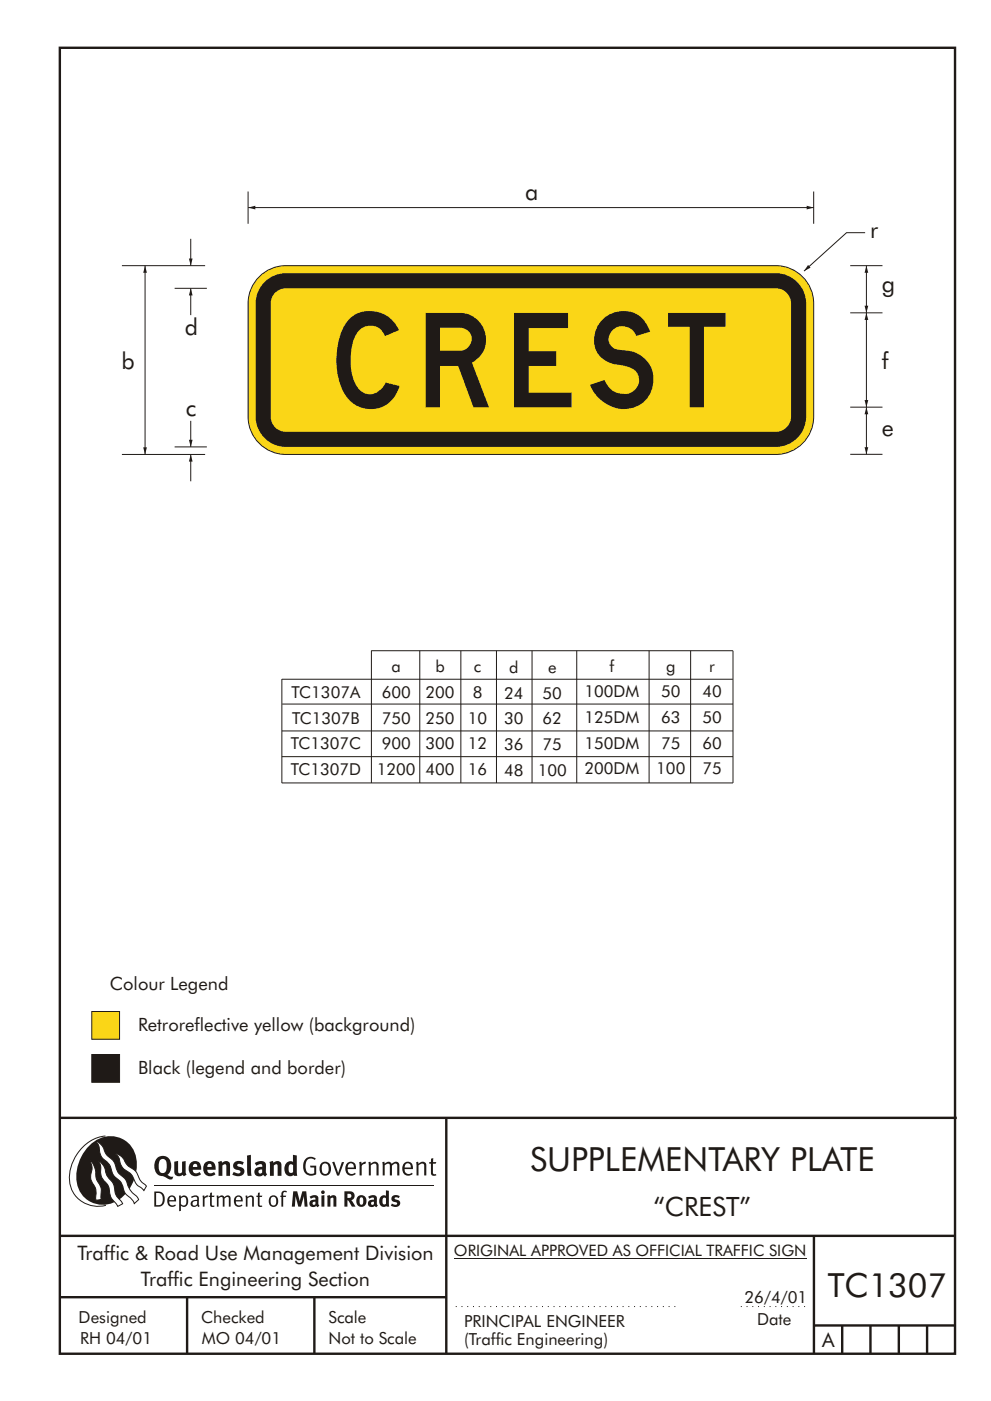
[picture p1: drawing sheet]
<svg xmlns="http://www.w3.org/2000/svg" width="210mm" height="297mm" viewBox="0 0 210 297" stroke-linecap="round" stroke-linejoin="round" font-family="sans-serif">
<g fill="none" stroke="#1f1a17" stroke-width=".51">
<path d="M12.7 10.1h189.9v276.9h-189.9zM12.7 237h190.3M94.7 236.9v50.1M12.7 262h190M12.7 275h82M39.7 275v12M66.7 275v12M172.7 262v25M172.7 281h30M178.7 281v6M184.7 281v6M190.7 281v6"/>
<path d="M196.7 281v6"/>
</g>
<path d="M96.3 266.7h74.7" fill="none" stroke="#1f1a17" stroke-width=".21"/>
<path d="M96.7 277h47.5M157.2 277h14" fill="none" stroke="#1f1a17" stroke-width=".21" stroke-dasharray=".2 1" stroke-linecap="butt"/>
<g fill="#1f1a17">
<path d="M64.9 245.6a1.61 1.61 0 0 1 2.1 .1l-.2 .2a1.17 1.17 0 0 0-1.4-.1 1.17 1.17 0 0 0-.6 1.2 1.42 1.42 0 0 0 1.2 1.9l.7-.2v-1.2h-.8l-.1-.4h1.3v1.9a1.82 1.82 0 0 1-2.2-.1 1.82 1.82 0 0 1-.6-2.1l.2-.7z" fill-rule="evenodd"/>
<path d="M68.2 246.6a1.77 1.77 0 0 0 .4 2.6 1.39 1.39 0 0 0 1.4-.5 1.39 1.39 0 0 0 .2-1.5 1.19 1.19 0 0 0-2-.6zM68.5 246.8a.83 .83 0 0 1 1 .1 .83 .83 0 0 1 .2 1 .75 .75 0 0 1-.6 1 .75 .75 0 0 1-.8-.8v-.9z" fill-rule="evenodd"/>
<path d="M70.5 246.4l.4-.1 .8 2.4 .8-2.3h.5l-1.1 2.8h-.4z" fill-rule="evenodd"/>
<path d="M73.6 246.7a1.74 1.74 0 0 0 .5 2.5h.9l.5-.3-.2-.3a.89 .89 0 0 1-1.1 .2 .89 .89 0 0 1-.4-.9h1.7a1.15 1.15 0 0 0-.4-1.4 1.15 1.15 0 0 0-1.5 .2zM74 246.9a.67 .67 0 0 1 .8-.1 .67 .67 0 0 1 .3 .7h-1.3z" fill-rule="evenodd"/>
<path d="M76.2 246.4l.4-.1 .1 .5 .5-.4 .5-.1-.2 .5a.61 .61 0 0 0-.8 .6v1.8h-.4z" fill-rule="evenodd"/>
<path d="M78.1 246.4l.5-.1 .1 .5a.89 .89 0 0 1 .9-.5 .89 .89 0 0 1 .7 .8v2.1h-.4v-2.1l-.1-.3-.3-.1-.8 .4v2.1h-.4z" fill-rule="evenodd"/>
<path d="M81.1 246.4l.4-.1 .1 .4a.83 .83 0 0 1 .8-.4 .83 .83 0 0 1 .7 .5 .86 .86 0 0 1 .9-.5 .86 .86 0 0 1 .7 .8v2.1h-.4l-.1-2.3a.5 .5 0 0 0-.8 0l-.2 .2v2.1h-.5v-2.2l-.4-.3-.7 .4v2.1h-.4z" fill-rule="evenodd"/>
<path d="M85.7 246.7a1.74 1.74 0 0 0 .5 2.5h.9l.5-.3-.2-.3a.89 .89 0 0 1-1.1 .2 .89 .89 0 0 1-.4-.9h1.7a1.15 1.15 0 0 0-.5-1.4 1.15 1.15 0 0 0-1.4 .2zM86 246.9a.67 .67 0 0 1 .9-.1 .67 .67 0 0 1 .3 .7h-1.3z" fill-rule="evenodd"/>
<path d="M88.3 246.4l.4-.1 .1 .5a.89 .89 0 0 1 .9-.5 .89 .89 0 0 1 .7 .8v2.1h-.4v-2.1l-.1-.3-.3-.1-.8 .4v2.1h-.4z" fill-rule="evenodd"/>
<path d="M91.5 245.7l.4-.2v.9h.7l-.2 .3h-.5v2.1l.1 .1h.5l.1 .3a.71 .71 0 0 1-1.2-.5v-2h-.3v-.3h.3z" fill-rule="evenodd"/>
<path d="M37 246.3l.8-.2v2a.46 .46 0 0 0 .2 .7 .46 .46 0 0 0 .6-.3v-2.2l.8-.1v2.3l.2 .6-.6 .3-.2-.3a1.03 1.03 0 0 1-1.2 .2 1.03 1.03 0 0 1-.6-1z" fill-rule="evenodd"/>
<path d="M40.4 246.6a1.64 1.64 0 0 0 0 2.3 1.64 1.64 0 0 0 2.3 .1l-.4-.5a.78 .78 0 0 1-.9 .3 .78 .78 0 0 1-.5-.8h1.8a1.37 1.37 0 0 0-.6-1.6 1.37 1.37 0 0 0-1.7 .2zM41 246.9a.48 .48 0 0 1 .7-.1 .48 .48 0 0 1 .2 .6h-1z" fill-rule="evenodd"/>
<path d="M43.5 246.6a1.65 1.65 0 0 0-.2 2 1.65 1.65 0 0 0 1.9 .7l.5-.3-.3-.5a.78 .78 0 0 1-.9 .3 .78 .78 0 0 1-.5-.8h1.8a1.37 1.37 0 0 0-.6-1.6 1.37 1.37 0 0 0-1.7 .2zM44.1 246.9a.48 .48 0 0 1 .6-.1 .48 .48 0 0 1 .2 .6h-.9z" fill-rule="evenodd"/>
<path d="M46.3 246.4l.7-.3 .1 .4a.95 .95 0 0 1 1-.3 .95 .95 0 0 1 .7 .9v2.2h-.8v-2.3l-.3-.2-.5 .3v2.2h-.8z" fill-rule="evenodd"/>
<path d="M49.7 246.5a1.73 1.73 0 0 1 2-.1l-.2 .6-.6-.2a.42 .42 0 0 0-.6 .3l.2 .2a1.23 1.23 0 0 1 1.4 1 1.47 1.47 0 0 1-2.3 .9l-.3-.1 .3-.6 .7 .3a.47 .47 0 0 0 .7-.3 .87 .87 0 0 0-1-.6l-.4-.2-.1-.4z" fill-rule="evenodd"/>
<path d="M54.1 246.6l.3 .6 .3-.2a.62 .62 0 0 1 .9 0v.4a1.21 1.21 0 0 0-1.3 .3 1.21 1.21 0 0 0-.2 1.4 1.19 1.19 0 0 0 1.7 0l.5 .3 .4-.4-.3-.4v-1.3a.96 .96 0 0 0-1.3-1.1zM55 248.1l.6-.1v.6a.43 .43 0 0 1-.6 .1 .43 .43 0 0 1 0-.6z" fill-rule="evenodd"/>
<path d="M57.2 246.4l.7-.3 .1 .4a.95 .95 0 0 1 1-.3 .95 .95 0 0 1 .7 .9v2.2h-.8v-2.3l-.3-.2-.5 .3v2.2h-.8z" fill-rule="evenodd"/>
<path d="M62.2 244.8v1.6a1.29 1.29 0 0 0-1.4 .1 1.29 1.29 0 0 0-.5 1.3 1.24 1.24 0 0 0 .5 1.4 1.24 1.24 0 0 0 1.5-.1l.1 .2h.7l-.1-4.3zM61.5 246.9h.4l.3 .1v1.5l-.3 .2a.48 .48 0 0 1-.6-.5 1.52 1.52 0 0 1 .2-1.3z" fill-rule="evenodd"/>
<path d="M52.4 245l.8-.2 .2 4.5h-.8l-.1-.2z" fill-rule="evenodd"/>
</g>
<path d="M22.4 240.9a9 9 0 0 0-7.4 10.8 6.2 6.2 0 0 0 7.5 3.9M32.7 251.4h59.4" fill="none" stroke="#1f1a17" stroke-width=".21"/>
<path d="M19.1 242.7a5.7 5.7 0 0 1 6.5-1.4 5.7 5.7 0 0 1 3.4 5.7 8.6 8.6 0 0 1-6.2 8.4 5.7 5.7 0 0 1-6.5-7.1 9.9 9.9 0 0 1 2.8-5.6z" fill-rule="evenodd" fill="#1f1a17"/>
<path d="M24.4 244.6a3.1 3.1 0 0 1 2.3 2.1l.8 .8a3.2 3.2 0 0 1 2 2.3l.4 .7 1.2 1-.6 .9-.2-.3a3.5 3.5 0 0 1-1.9-2 3.8 3.8 0 0 0-2.1-2.2 3.5 3.5 0 0 1-1-2.3zM20.4 242a3.4 3.4 0 0 1 1.9 2.4l.7 .9a3.3 3.3 0 0 1 1.7 2.5 4.4 4.4 0 0 0 1.7 2l.3 .3a6.1 6.1 0 0 0 2.5 3.7l.2 .5-.9 .9a6.1 6.1 0 0 0-1.9-2.2l-.4-.7a3.6 3.6 0 0 0-1.9-2.8l-.6-1.1a3.6 3.6 0 0 0-1.9-2.8 3.7 3.7 0 0 1-.8-2.4zM21 246.2a3.4 3.4 0 0 1 1.5 2.7l.6 .9a3.8 3.8 0 0 1 1.4 3.1l.3 .8 1.2 1.5-1 .6-.5-.8a3.2 3.2 0 0 1-1.3-2.8 4.3 4.3 0 0 0-1.4-2.2 4.7 4.7 0 0 1-.5-2.9zM19.2 246.1a5.1 5.1 0 0 1 1.2 3.7l.3 .7a3.1 3.1 0 0 1 .7 3l.1 .8-1.1 .2-.1-.8a3.5 3.5 0 0 0-.9-3.2 3.6 3.6 0 0 1 .1-2.6z" fill-rule="evenodd" fill="#fff" stroke="#1f1a17" stroke-width=".21"/>
<g fill="#1f1a17">
<path d="M33.4 245.5a2.51 2.51 0 0 0 .4 3.7l.8 .2a2.78 2.78 0 0 0 2 .6l.2-.5h-.6l-.7-.4a2.56 2.56 0 0 0 0-3.8 1.83 1.83 0 0 0-2.1 .2zM34 245.9a.87 .87 0 0 1 1 0 .87 .87 0 0 1 .4 .9v.4a1.17 1.17 0 0 1-.9 1.5h-.3a2.38 2.38 0 0 1-.2-2.8z" fill-rule="evenodd"/>
<path d="M33.1 252.9v2.6a1.12 1.12 0 0 0 1.2-.3 1.12 1.12 0 0 0 .2-1.1l-.1-.6-.3-.4zM32.7 252.6h1.1a1.67 1.67 0 0 1 1.2 1.7 1.67 1.67 0 0 1-1.3 1.5h-1zM36.1 253.9l-.2 .6h1.1a.55 .55 0 0 0-.3-.7 .55 .55 0 0 0-.6 .1zM35.8 253.8a.95 .95 0 0 1 1.2-.2 .95 .95 0 0 1 .4 1.1h-1.5a.72 .72 0 0 0 .4 .8 .72 .72 0 0 0 .9-.1l.1 .2a1.15 1.15 0 0 1-1.5 0 1.15 1.15 0 0 1-.2-1.5zM38.4 254.1v1.2a.7 .7 0 0 0 .9 .1 .7 .7 0 0 0 .2-.9 .61 .61 0 0 0-.4-.7 .61 .61 0 0 0-.7 .3zM38 253.5l.3-.1 .1 .4a.95 .95 0 0 1 1.2-.1 .95 .95 0 0 1 .3 1.1 .92 .92 0 0 1-.5 1 .92 .92 0 0 1-1-.2v1.1l-.4 .1zM40.9 254.9a.5 .5 0 0 0 .2 .7 .5 .5 0 0 0 .7-.3v-.7zM40.5 253.8a1 1 0 0 1 1.7 .2v1.4l.2 .3-.2 .2-.3-.3a.78 .78 0 0 1-1.4-.1 .78 .78 0 0 1 .8-1.1h.5a.58 .58 0 0 0-.3-.7 .58 .58 0 0 0-.7 .3zM43 253.5l.3-.1 .1 .4 .3-.3h.5l-.2 .3a.52 .52 0 0 0-.6 .6v1.4h-.4zM44.6 252.9l.4-.1-.1 .7h.6l-.1 .3h-.5v1.5a.35 .35 0 0 0 .6 .3v.2a.57 .57 0 0 1-.6 .1 .57 .57 0 0 1-.3-.5v-1.6h-.3v-.3h.3zM45.9 253.5l.4-.1 .1 .4 .2-.2a.64 .64 0 0 1 1 .2 .7 .7 0 0 1 .8-.4 .7 .7 0 0 1 .5 .7v1.7h-.4v-1.7l-.2-.3-.7 .3v1.7h-.3v-1.6a.38 .38 0 0 0-.3-.5 .38 .38 0 0 0-.5 .3l-.1 .1v1.7h-.4zM50.2 253.9l-.2 .6h1.1a.55 .55 0 0 0-.2-.7 .55 .55 0 0 0-.7 .1zM49.9 253.8a.95 .95 0 0 1 1.2-.2 .95 .95 0 0 1 .4 1.1h-1.5a.72 .72 0 0 0 .4 .8 .72 .72 0 0 0 .9-.1l.1 .2a1.15 1.15 0 0 1-1.5 0 1.15 1.15 0 0 1-.2-1.5zM52.1 253.5l.3-.1 .1 .4a.72 .72 0 0 1 .8-.4 .72 .72 0 0 1 .6 .7v1.7h-.4v-1.5a.45 .45 0 0 0-.3-.6 .45 .45 0 0 0-.5 .3l-.2 .1v1.7h-.3zM54.7 252.9l.4-.1v.7h.6l-.1 .3h-.5v1.5a.35 .35 0 0 0 .5 .3v.2a.57 .57 0 0 1-.6 .1 .57 .57 0 0 1-.3-.5v-1.6h-.3v-.3h.3zM57.6 253.9l-.2 .7a.65 .65 0 0 0 .3 .9 .65 .65 0 0 0 .8-.3l.1-.1a.93 .93 0 0 0-.7-1.4zM57.3 253.8a1.12 1.12 0 0 1 1.4 0 1.12 1.12 0 0 1 .2 1.4 1.01 1.01 0 0 1-1.2 .7 1.01 1.01 0 0 1-.7-1.2zM59.9 252.6l.5-.2 .5 .2-.2 .2-.3-.1-.3 .2v.6h.6l-.1 .3h-.5v2h-.4v-2h-.2v-.3h.2zM62.2 252.6l-.3 3.2h.7l.1-2.2 .6 2.2h.5l.7-2.2 .1 2.2h.7l-.3-3.2h-.9l-.5 2.1-.5-2.1zM65.7 253.7l.3 .5a.51 .51 0 0 1 .5-.3 .51 .51 0 0 1 .4 .4v.1a.88 .88 0 0 0-1.1 .3 .88 .88 0 0 0 .2 1.1 .9 .9 0 0 0 1.1-.1l.3 .3 .4-.4-.3-.3v-1.1a.87 .87 0 0 0-.4-.8 .87 .87 0 0 0-1 .1zM66.4 254.9l.5-.1v.5l-.1 .1h-.3l-.2-.1zM68.2 253.5v2.3h.6v-2.4zM68.1 252.8a.4 .4 0 0 0 .8 0 .4 .4 0 0 0-.8 0zM69.4 253.5l.1 2.3h.6v-1.7a.33 .33 0 0 1 .4-.2 .33 .33 0 0 1 .2 .4v1.5h.7v-1.7a.75 .75 0 0 0-.6-.7 .75 .75 0 0 0-.8 .3v-.3zM73.1 252.6v3.2h.6v-1.3l.3 .2 .7 1.1h.7l-.9-1.4a.94 .94 0 0 0 .7-1 .94 .94 0 0 0-.9-.8zM73.7 253.1a.51 .51 0 0 1 .7 .1 .51 .51 0 0 1-.1 .8h-.6zM75.9 253.7a1.19 1.19 0 0 0-.1 1.8 1.19 1.19 0 0 0 1.7-.1 1.19 1.19 0 0 0 0-1.6 1.19 1.19 0 0 0-1.6-.1zM76.5 253.9h.2a.99 .99 0 0 1 0 1.5 1.06 1.06 0 0 1-.2-1.5zM78.1 253.7l.3 .5a.51 .51 0 0 1 .5-.3 .51 .51 0 0 1 .4 .4v.1a.88 .88 0 0 0-1.1 .3 .88 .88 0 0 0 .2 1.1 .9 .9 0 0 0 1.1-.1l.3 .3 .4-.4-.2-.3v-1.1a.87 .87 0 0 0-.5-.8 .87 .87 0 0 0-1 .1zM78.9 254.9l.4-.1v.5l-.1 .1h-.3l-.2-.1zM81.9 252.4v1.2a1.2 1.2 0 0 0-1.4 .5 1.2 1.2 0 0 0 .2 1.5l.5 .3 .8-.2v.1h.6l-.1-3.3zM81.4 254l.5 .1-.1 1.2a.46 .46 0 0 1-.5 0 .46 .46 0 0 1-.2-.6zM83.3 253.6a.79 .79 0 0 0-.2 1 .79 .79 0 0 0 1 .3 .33 .33 0 0 1 0 .5 .33 .33 0 0 1-.5 0l-.5-.2-.2 .4a1.15 1.15 0 0 0 1.2 .3 1.15 1.15 0 0 0 .8-1 1.49 1.49 0 0 0-1.2-.7 .4 .4 0 0 1 .3-.4 .4 .4 0 0 1 .4 .1l.2 .1 .2-.4a1.47 1.47 0 0 0-1.5 0z" fill-rule="evenodd"/>
</g>
<path d="M19.5 223.6h5.9v5.9h-5.9z" fill-rule="evenodd" fill="#1f1a17" stroke="#1f1a17" stroke-width=".21"/>
<path d="M19.5 214.5h5.9v5.8h-5.9z" fill-rule="evenodd" fill="#fad617" stroke="#1f1a17" stroke-width=".21"/>
<g fill="none" stroke="#1f1a17" stroke-width=".21">
<path d="M78.8 138h76.7v28h-95.7v-22M78.8 138v28M89.1 138v28M97.8 138v28M105.3 138v28M112.9 138v28M122.4 138v28M137.7 138v28M146.5 138v28M59.8 144h95.7M59.8 155h95.7M59.9 149.3h95.6"/>
<path d="M59.8 160.4h95.7"/>
</g>
<path d="M55 58.7a8 8 0 0 1 5.6-2.4h104a8 8 0 0 1 8 8v24a8 8 0 0 1-8 8.1h-104a8 8 0 0 1-8-8.1v-24a8 8 0 0 1 2.4-5.6z" fill-rule="evenodd" fill="#fad617" stroke="#1f1a17" stroke-width=".21"/>
<path d="M56.4 59.5a6.4 6.4 0 0 1 4.2-1.6h104a6.4 6.4 0 0 1 6.4 6.4v24a6.4 6.4 0 0 1-6.4 6.5h-104a6.4 6.4 0 0 1-6.4-6.5v-24a6.4 6.4 0 0 1 2.2-4.8z" fill-rule="evenodd" fill="#1f1a17"/>
<path d="M183.8 86.3v10" fill="none" stroke="#1f1a17" stroke-width=".21"/>
<g fill="#1f1a17">
<path d="M183.8 86.3l.4 1.5h-.8l.4-1.5 .4 1.5z" fill-rule="evenodd"/>
<path d="M183.4 94.8h.8l-.4 1.5 .4-1.5-.4 1.5z" fill-rule="evenodd"/>
</g>
<path d="M183.8 66.3v20" fill="none" stroke="#1f1a17" stroke-width=".21"/>
<g fill="#1f1a17">
<path d="M183.8 66.3l.4 1.5h-.8l.4-1.5 .4 1.5z" fill-rule="evenodd"/>
<path d="M183.4 84.8h.8l-.4 1.5 .4-1.5-.4 1.5z" fill-rule="evenodd"/>
</g>
<path d="M183.5 49.3h-3.9l-9 8.2M180.4 86.3h6.8" fill="none" stroke="#1f1a17" stroke-width=".21"/>
<path d="M171.4 56.2l.6 .6-1.4 .7z" fill-rule="evenodd" fill="#1f1a17"/>
<path d="M58.4 62.1a3.2 3.2 0 0 1 2.2-1h104a3.2 3.2 0 0 1 3.2 3.2v24a3.2 3.2 0 0 1-3.2 3.3h-104a3.2 3.2 0 0 1-3.2-3.3v-24a3.2 3.2 0 0 1 1-2.2z" fill-rule="evenodd" fill="#fad617"/>
<path d="M52.7 44h120" fill="none" stroke="#1f1a17" stroke-width=".21"/>
<g fill="#1f1a17">
<path d="M171.1 43.6l1.6 .4-1.6 .4 1.6-.4-1.6 .4z" fill-rule="evenodd"/>
<path d="M52.7 44l1.5-.4v.8z" fill-rule="evenodd"/>
</g>
<path d="M172.6 40.6v6.8M183.8 56.3v10M180.4 96.3h6.8" fill="none" stroke="#1f1a17" stroke-width=".21"/>
<g fill="#1f1a17">
<path d="M183.8 56.3l.4 1.5h-.8l.4-1.5 .4 1.5z" fill-rule="evenodd"/>
<path d="M183.4 64.8h.8l-.4 1.5 .4-1.5-.4 1.5z" fill-rule="evenodd"/>
</g>
<path d="M52.6 40.6v6.8M180.4 56.3h6.8M180.4 66.3h6.8M40.5 96.4v5.6" fill="none" stroke="#1f1a17" stroke-width=".21"/>
<path d="M40.5 96.4l.4 1.5h-.8z" fill-rule="evenodd" fill="#1f1a17"/>
<path d="M40.5 61.1v5.7" fill="none" stroke="#1f1a17" stroke-width=".21"/>
<path d="M40.5 61.1l.4 1.5h-.8z" fill-rule="evenodd" fill="#1f1a17"/>
<path d="M40.5 89.2v5.6" fill="none" stroke="#1f1a17" stroke-width=".21"/>
<path d="M40.1 93.2h.8l-.4 1.6z" fill-rule="evenodd" fill="#1f1a17"/>
<path d="M40.5 50.6v5.7" fill="none" stroke="#1f1a17" stroke-width=".21"/>
<path d="M40.1 54.8h.8l-.4 1.5z" fill-rule="evenodd" fill="#1f1a17"/>
<path d="M25.9 56.3h17.6M30.8 56.3v40.1M37.1 61.1h6.8M25.9 96.4h17.6M37.1 94.8h6.8" fill="none" stroke="#1f1a17" stroke-width=".21"/>
<g fill="#1f1a17">
<path d="M30.8 56.3l.4 1.5h-.8l.4-1.5 .4 1.5z" fill-rule="evenodd"/>
<path d="M30.4 94.8h.8l-.4 1.6 .4-1.6-.4 1.6z" fill-rule="evenodd"/>
</g>
<text font-size="20" fill="#1f1a17" x="71.3" y="86.4">CREST</text>
<g font-size="7.1" fill="#1f1a17">
<text x="112.5" y="248.2">SUPPLEMENTARY PLATE</text>
<text x="175.6" y="274.9">TC1307</text>
</g>
<text font-size="5.6" fill="#1f1a17" x="138.6" y="257.8">“CREST”</text>
<g font-size="4.9" fill="#1f1a17">
<text x="111.4" y="42.4">a</text>
<text x="184.6" y="50.4">r</text>
<text x="187.1" y="61.9">g</text>
<text x="39.3" y="71">d</text>
<text x="25.8" y="78.2">b</text>
<text x="187.1" y="78.2">f</text>
<text x="39.4" y="88.2">c</text>
<text x="187.1" y="92.4">e</text>
</g>
<g font-size="4.2" fill="#1f1a17">
<text x="16.4" y="267">Traffic &amp; Road Use Management Division</text>
<text x="29.9" y="272.6">Traffic Engineering Section</text>
<text x="174.4" y="285.6">A</text>
</g>
<g font-size="3.9" fill="#1f1a17">
<text x="23.3" y="209.9">Colour Legend</text>
<text x="29.3" y="218.6">Retroreflective yellow (background)</text>
<text x="29.3" y="227.8">Black (legend and border)</text>
</g>
<g font-size="3.5" fill="#1f1a17">
<text x="83.1" y="142.5">a</text>
<text x="92.4" y="142.5">b</text>
<text x="100.5" y="142.5">c</text>
<text x="108.1" y="142.7">d</text>
<text x="116.3" y="142.7">e</text>
<text x="129.3" y="142.4">f</text>
<text x="141.3" y="142.4">g</text>
<text x="150.5" y="142.4">r</text>
<text x="61.9" y="148">TC1307A</text>
<text x="81" y="148">600</text>
<text x="90.3" y="148">200</text>
<text x="100.3" y="148">8</text>
<text x="107" y="148.1">24</text>
<text x="115.1" y="148.2">50</text>
<text x="124" y="147.8">100DM</text>
<text x="140.3" y="147.8">50</text>
<text x="149" y="147.8">40</text>
<text x="62" y="153.4">TC1307B</text>
<text x="81" y="153.4">750</text>
<text x="90.3" y="153.4">250</text>
<text x="99.3" y="153.4">10</text>
<text x="107" y="153.6">30</text>
<text x="115.1" y="153.6">62</text>
<text x="124" y="153.3">125DM</text>
<text x="140.3" y="153.3">63</text>
<text x="149" y="153.3">50</text>
<text x="61.7" y="158.8">TC1307C</text>
<text x="81" y="158.8">900</text>
<text x="90.3" y="158.8">300</text>
<text x="99.3" y="158.8">12</text>
<text x="107" y="159">36</text>
<text x="115.1" y="159">75</text>
<text x="124" y="158.7">150DM</text>
<text x="140.3" y="158.7">75</text>
<text x="149" y="158.7">60</text>
<text x="61.7" y="164.3">TC1307D</text>
<text x="80" y="164.3">1200</text>
<text x="90.3" y="164.3">400</text>
<text x="99.3" y="164.3">16</text>
<text x="107" y="164.5">48</text>
<text x="114.1" y="164.5">100</text>
<text x="124" y="164.2">200DM</text>
<text x="139.2" y="164.2">100</text>
<text x="149" y="164.2">75</text>
<text x="16.7" y="280.5">Designed</text>
<text x="42.7" y="280.5">Checked</text>
<text x="69.7" y="280.5">Scale</text>
<text x="98.5" y="281.4">PRINCIPAL ENGINEER</text>
<text x="157.9" y="276.3">26/4/01</text>
<text x="160.6" y="281">Date</text>
<text x="17" y="284.9">RH 04/01</text>
<text x="42.8" y="284.9">MO 04/01</text>
<text x="69.7" y="285">Not to Scale</text>
<text x="98.5" y="285.2">(Traffic Engineering)</text>
</g>
<text font-size="3.4" fill="#1f1a17" x="96.3" y="266.3">ORIGINAL APPROVED AS OFFICIAL TRAFFIC SIGN</text>
</svg>
